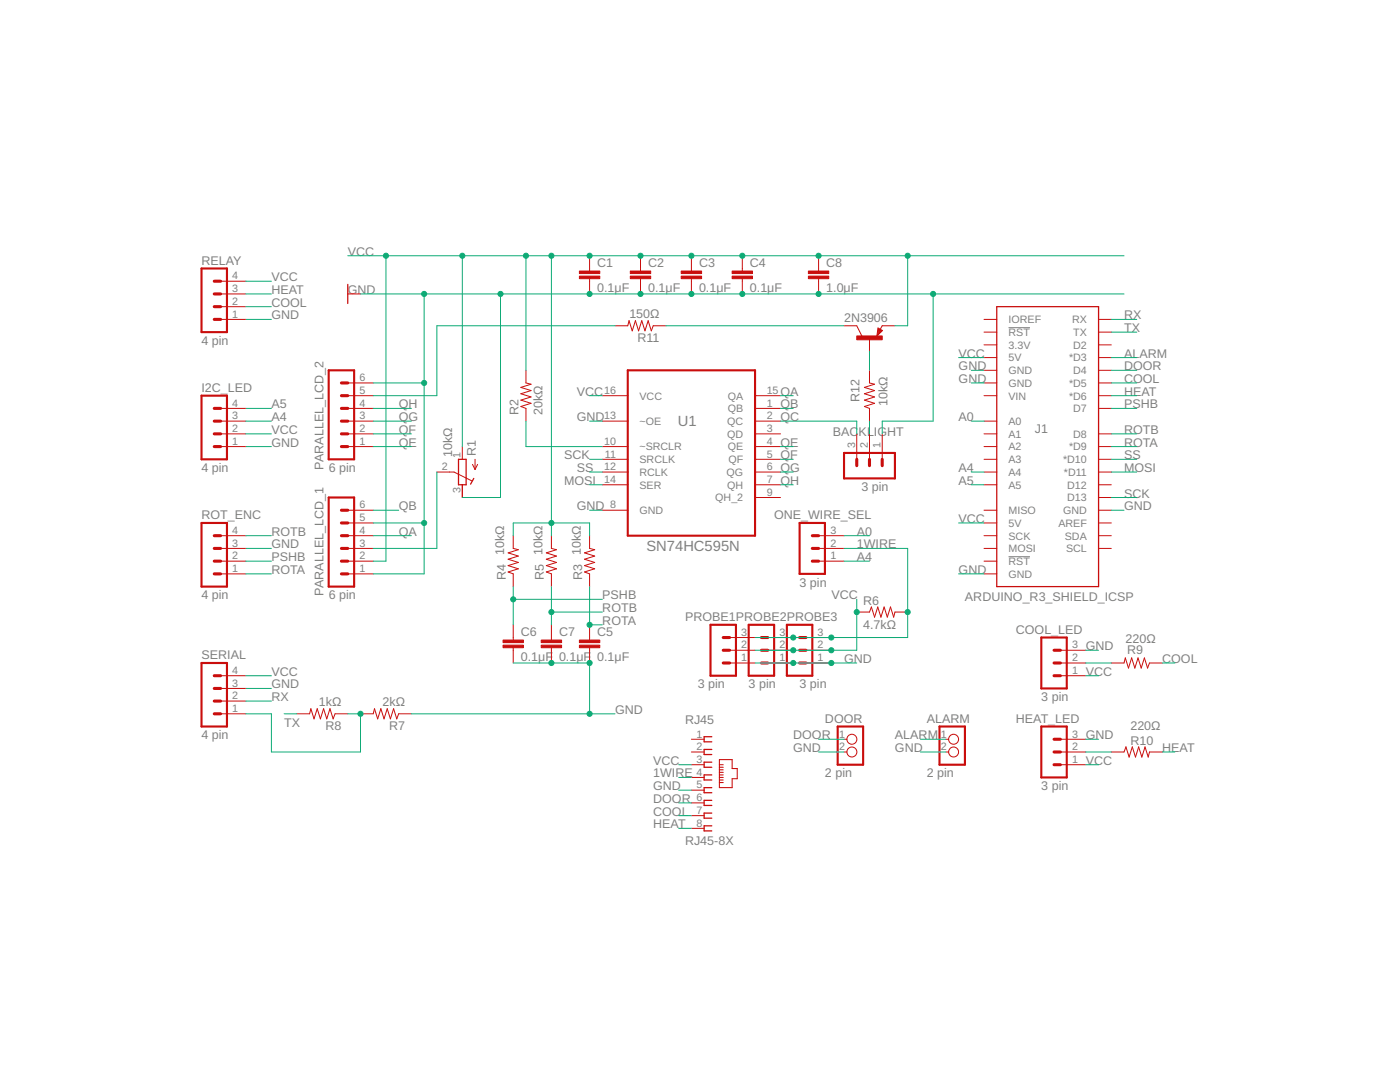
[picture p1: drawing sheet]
<svg xmlns="http://www.w3.org/2000/svg" width="279mm" height="216mm" viewBox="0 0 279 216" stroke-linecap="round" stroke-linejoin="round" font-family="sans-serif">
<path d="M201.3 65.4h4.2M201.3 111.1h4.2" fill="none" stroke="#808080" stroke-width=".2"/>
<g fill="none" stroke="#c90d0c" stroke-width=".25">
<path d="M69.4 56.7v3.9M175.3 65.6l.6 .4-.7 .8 .1-1 .4 .2-.3 .4v-.4M198.9 61.2h20.3v55.9h-20.3zM91.5 91.7h1.5v5h-1.5zM94.6 95.5l-.7 1.1M142 147h-1.5v1h1.5M142 149.5h-1.5v1.1h1.5M142 152.1h-1.5v1h1.5M142 154.6h-1.5v1h1.5M142 157.2h-1.5v1h1.5M142 159.7h-1.5v1h1.5M142 162.2h-1.5v1.1h1.5"/>
<path d="M142 164.8h-1.5v1h1.5"/>
</g>
<g fill="none" stroke="#c90d0c" stroke-width=".2">
<path d="M44 58.7h5.1M44 56.1h5.1M69.4 58.7h2.5M117.7 51v3.1M117.7 55.6v3.1M127.8 51v3.1M127.8 55.6v3.1M138 51v3.1M138 55.6v3.1M148.1 51v3.1M148.1 55.6v3.1M163.4 51v3.1"/>
<path d="M163.4 55.6v3.1M44 63.7h5.1M44 61.2h5.1M69.4 76.4h5.1M69.4 79h5.1M105 73.9v2.5l1 .3-2.1 .6 2.1 .6-2.1 .7 2.1 .6-2.1 .6 2.1 .7-2.1 .6 1.1 .4v2.5M120.2 79h5.1M122.7 65h2.6l.2-1 .7 2 .6-2 .6 2 .7-2 .6 2 .6-2 .7 2 .4-1h2.5M150.7 79h5.1M168.4 65h2.6l1 2M173.5 73.9v2.5l1 .3-2 .6 2 .6-2 .7 2 .6-2 .6 2 .7-2 .6 1 .4v2.5M173.5 67.5v2.6"/>
<path d="M175.2 65.4l.9 .6-1.1 1zM178.6 65h-2.5l-.4 .7M196.4 63.7h2.5M196.4 66.3h2.5M196.4 68.8h2.5M196.4 71.4h2.5M196.4 73.9h2.5M196.4 76.4h2.5M196.4 79h2.5M219.2 63.7h2.6M219.2 66.3h2.6M219.2 68.8h2.6"/>
<path d="M219.2 71.4h2.6M219.2 73.9h2.6M219.2 76.4h2.6M219.2 79h2.6M44 81.5h5.1M44 86.6h5.1M44 89.1h5.1M44 84h5.1M69.4 81.5h5.1M69.4 86.6h5.1M69.4 89.1h5.1M69.4 84h5.1"/>
<path d="M87.2 94.2h3.4l3.5 1.7M92.3 89.1v2.6M92.3 96.7v2.6M94.3 92.7l.5 1M94.8 91.7v2M95.3 92.7l-.5 1M120.2 89.1h5.1M120.2 91.7h5.1M120.2 94.2h5.1M120.2 96.7h5.1M120.2 84h5.1M150.7 81.5h5.1"/>
<path d="M150.7 86.6h5.1M150.7 89.1h5.1M150.7 91.7h5.1M150.7 94.2h5.1M150.7 96.7h5.1M150.7 99.3h5.1M150.7 84h5.1M171 86.6v5.1M173.5 86.6v5.1M176.1 86.6v5.1M196.4 86.6h2.5M196.4 89.1h2.5"/>
<path d="M196.4 91.7h2.5M196.4 94.2h2.5M196.4 96.7h2.5M196.4 84h2.5M219.2 81.5h2.6M219.2 86.6h2.6M219.2 89.1h2.6M219.2 91.7h2.6M219.2 94.2h2.6M219.2 96.7h2.6M219.2 99.3h2.6M44 106.9h5.1"/>
<path d="M44 109.4h5.1M44 112h5.1M44 114.5h5.1M69.4 104.4h5.1M69.4 101.8h5.1M69.4 106.9h5.1M69.4 109.4h5.1M69.4 112h5.1M69.4 114.5h5.1M102.4 106.9v2.5l1 .3-2 .6 2 .7-2 .6 2 .6-2 .7 2 .6-2 .6 1 .4v2.6M110 106.9v2.5l1.1 .3-2.1 .6 2.1 .7-2.1 .6 2.1 .6-2.1 .7 2.1 .6-2.1 .6 1 .4v2.6M117.7 106.9v2.5l1 .3-2.1 .6 2.1 .7-2.1 .6 2.1 .6-2.1 .7 2.1 .6-2.1 .6 1.1 .4v2.6"/>
<path d="M120.2 101.8h5.1M163.4 106.9h5M163.4 109.4h5M163.4 112h5M196.4 104.4h2.5M196.4 101.8h2.5M196.4 106.9h2.5M196.4 109.4h2.5M196.4 112h2.5M196.4 114.5h2.5M219.2 104.4h2.6M219.2 101.8h2.6"/>
<path d="M219.2 106.9h2.6M219.2 109.4h2.6M44 139.9h5.1M44 137.4h5.1M44 134.8h5.1M102.4 124.7v3M102.4 129.2v3.1M110 124.7v3M110 129.2v3.1M117.7 124.7v3M117.7 129.2v3.1M145.6 132.3h5.1"/>
<path d="M145.6 129.8h5.1M145.6 127.2h5.1M153.2 132.3h5.1M153.2 129.8h5.1M153.2 127.2h5.1M160.8 132.3h5.1M160.8 129.8h5.1M160.8 127.2h5.1M171 122.1h2.5l.4-1 .6 2 .7-2 .6 2 .6-2 .7 2 .6-2 .7 2 .2-1h2.5M211.6 132.3h5.1M211.6 129.8h5.1M211.6 134.8h5.1"/>
<path d="M221.8 132.3h2.5l.3-1 .6 2 .6-2 .7 2 .6-2 .7 2 .6-2 .6 2 .4-1h2.5M44 142.4h5.1M59.2 142.4h2.6l.2-1 .7 2 .6-2 .6 2 .7-2 .6 2 .6-2 .7 2 .4-1h2.5M71.9 142.4h2.6l.2-1 .7 2 .6-2 .6 2 .7-2 .6 2 .6-2 .7 2 .4-1h2.5M138 150.1h2.5M138 152.6h2.5M138 147.5h2.5M138 155.1h2.5M138 157.7h2.5M168.4 150.1h.6M168.4 147.5h.6M188.8 150.1h.5"/>
<path d="M188.8 147.5h.5M211.6 150.1h5.1M211.6 152.6h5.1M211.6 147.5h5.1M221.8 150.1h2.5l.4-1.1 .6 2.1 .7-2.1 .6 2.1 .6-2.1 .7 2.1 .6-2.1 .7 2.1 .2-1h2.5M138 160.2h2.5M138 162.8h2.5M138 165.3h2.5"/>
<circle cx="170" cy="147.5" r=".99"/>
<circle cx="170" cy="150.1" r=".99"/>
<circle cx="190.3" cy="147.5" r=".99"/>
<circle cx="190.3" cy="150.1" r=".99"/>
</g>
<g fill="none" stroke="#c90d0c" stroke-width=".42">
<path d="M40.2 53.6h5.1v12.7h-5.1zM40.2 79h5.1v12.7h-5.1zM65.6 73.9h5.1v17.8h-5.1zM125.3 73.9h25.4v33h-25.4zM65.6 99.3h5.1v17.8h-5.1zM168.4 90.4h10.2v5.1h-10.2zM40.2 104.4h5.1v12.7h-5.1zM159.6 104.4h5v10.1h-5zM40.2 132.3h5.1v12.7h-5.1zM141.8 124.7h5.1v10.1h-5.1zM149.4 124.7h5.1v10.1h-5.1zM157 124.7h5.1v10.1h-5.1z"/>
<path d="M207.8 127.2h5.1v10.2h-5.1zM167.2 145h5.1v7.6h-5.1zM187.5 145h5.1v7.6h-5.1zM207.8 145h5.1v10.1h-5.1z"/>
</g>
<g fill="none" stroke="#c90d0c" stroke-width=".61">
<path d="M42.8 58.7h1.2M42.8 56.1h1.2M42.8 61.2h1.2M42.8 63.7h1.2M68.1 79h1.3M68.1 76.4h1.3M42.8 84h1.2M42.8 86.6h1.2M42.8 89.1h1.2M42.8 81.5h1.2M68.1 84h1.3M68.1 86.6h1.3"/>
<path d="M68.1 89.1h1.3M68.1 81.5h1.3M171 91.7v1.2M173.5 91.7v1.2M176.1 91.7v1.2M42.8 106.9h1.2M42.8 109.4h1.2M42.8 112h1.2M42.8 114.5h1.2M68.1 106.9h1.3M68.1 109.4h1.3M68.1 112h1.3"/>
<path d="M68.1 114.5h1.3M68.1 104.4h1.3M68.1 101.8h1.3M162.1 106.9h1.3M162.1 109.4h1.3M162.1 112h1.3M42.8 137.4h1.2M42.8 139.9h1.2M42.8 134.8h1.2M144.3 127.2h1.3M144.3 129.8h1.3M144.3 132.3h1.3"/>
<path d="M152 127.2h1.2M152 129.8h1.2M152 132.3h1.2M159.6 127.2h1.2M159.6 129.8h1.2M159.6 132.3h1.2M210.4 129.8h1.2M210.4 132.3h1.2M210.4 134.8h1.2M42.8 142.4h1.2M210.4 147.5h1.2M210.4 150.1h1.2"/>
<path d="M210.4 152.6h1.2"/>
</g>
<g fill="#c90d0c" stroke="#c90d0c" stroke-width=".2">
<path d="M115.6 55.1h4.1v.5h-4.1z"/>
<path d="M115.6 54.1h4.1v.5h-4.1z"/>
<path d="M125.8 55.1h4.1v.5h-4.1z"/>
<path d="M125.8 54.1h4.1v.5h-4.1z"/>
<path d="M136 55.1h4v.5h-4z"/>
<path d="M136 54.1h4v.5h-4z"/>
<path d="M146.1 55.1h4.1v.5h-4.1z"/>
<path d="M146.1 54.1h4.1v.5h-4.1z"/>
<path d="M100.4 128.7h4.1v.5h-4.1z"/>
<path d="M100.4 127.7h4.1v.5h-4.1z"/>
<path d="M108 128.7h4.1v.5h-4.1z"/>
<path d="M108 127.7h4.1v.5h-4.1z"/>
<path d="M115.6 128.7h4.1v.5h-4.1z"/>
<path d="M115.6 127.7h4.1v.5h-4.1z"/>
<path d="M161.3 55.1h4.1v.5h-4.1z"/>
<path d="M161.3 54.1h4.1v.5h-4.1z"/>
<path d="M171 67h5.1v.8h-5.1z"/>
</g>
<path d="M143.6 151.6h2.5v1.8h1v2h-1v1.8h-2.5zM143.6 152.6h.7M143.6 153.1h.7M143.6 153.6h.7M143.6 154.1h.7M143.6 154.6h.7M143.6 155.1h.7M143.6 155.6h.7M143.6 156.1h.7" fill="none" stroke="#c90d0c" stroke-width=".21"/>
<g fill="none" stroke="#0dab76" stroke-width=".2">
<path d="M49.1 58.7h5.1M49.1 56.1h5.1M69.4 51h154.9M71.9 58.7h152.4M77 51v61h-2.5M84.6 58.7v55.8h-10.1M92.3 51v38.1M99.9 58.7v40.6h-7.6M105 51v22.9M110 51v55.9M181.1 51v14h-2.5M186.2 58.7v25.3h-10.1v2.6"/>
<path d="M49.1 63.7h5.1M49.1 61.2h5.1M74.5 76.4h10.1M117.7 79h2.5M122.7 65h-35.5v14h-12.7M132.9 65h35.5M155.8 79h2.5M173.5 70.1v3.8M191.3 71.4h5.1M193.8 73.9h2.6M193.8 76.4h2.6M221.8 73.9h5.1"/>
<path d="M221.8 76.4h5.1M221.8 63.7h5.1M221.8 79h5.1M221.8 66.3h5.1M221.8 71.4h5.1M49.1 84h5.1M49.1 89.1h5.1M49.1 86.6h5.1M49.1 81.5h5.1M74.5 84h7.6M74.5 89.1h7.6M74.5 86.6h7.6"/>
<path d="M74.5 81.5h7.6M87.2 94.2v15.2h-12.7M105 84v5.1h15.2M117.7 84h2.5M117.7 91.7h2.5M117.7 94.2h2.5M117.7 96.7h2.5M155.8 84h15.2v2.6M155.8 89.1h2.5M155.8 91.7h2.5M155.8 94.2h2.5M155.8 96.7h2.5"/>
<path d="M155.8 81.5h2.5M173.5 84v2.6M193.8 84h2.6M193.8 94.2h2.6M193.8 96.7h2.6M221.8 99.3h5.1M221.8 89.1h5.1M221.8 91.7h5.1M221.8 94.2h5.1M221.8 86.6h5.1M221.8 81.5h5.1M49.1 114.5h5.1"/>
<path d="M49.1 109.4h5.1M49.1 106.9h5.1M49.1 112h5.1M74.5 101.8h5.1M74.5 104.4h10.1M74.5 106.9h7.6M102.4 106.9v-2.5h15.3v2.5M102.4 117.1v7.6M102.4 119.6h17.8M110 117.1v7.6M117.7 117.1v7.6h2.5M117.7 101.8h2.5"/>
<path d="M168.4 109.4h12.7v17.8h-30.4M168.4 106.9h5.1M168.4 112h5.1M171 119.6v10.2h-20.3M191.3 114.5h5.1M191.3 104.4h5.1M221.8 101.8h2.5M49.1 137.4h5.1M49.1 139.9h5.1M49.1 134.8h5.1M102.4 132.3h15.3v10.1M110 122.1h10.2"/>
<path d="M150.7 132.3h20.3M216.7 132.3h5.1M216.7 129.8h2.5M216.7 134.8h2.5M231.9 132.3h2.6M49.1 142.4h5.1v7.7h17.7v-7.7h-2.5M56.7 142.4h2.5M82.1 142.4h40.6M135.4 157.7h2.6M135.4 155.1h2.6M135.4 152.6h2.6M163.4 147.5h5"/>
<path d="M163.4 150.1h5M183.7 147.5h5.1M183.7 150.1h5.1M216.7 147.5h2.5M216.7 150.1h5.1M216.7 152.6h2.5M231.9 150.1h2.6M135.4 162.8h2.6M135.4 165.3h2.6M135.4 160.2h2.6"/>
</g>
<g fill="#0dab76" stroke="#0dab76" stroke-width=".2">
<circle cx="110" cy="132.3" r=".51"/>
<circle cx="117.7" cy="132.3" r=".51"/>
<circle cx="117.7" cy="142.4" r=".51"/>
<circle cx="158.3" cy="132.3" r=".51"/>
<circle cx="165.9" cy="132.3" r=".51"/>
<circle cx="84.6" cy="76.4" r=".51"/>
<circle cx="84.6" cy="104.4" r=".51"/>
<circle cx="127.8" cy="58.7" r=".51"/>
<circle cx="117.7" cy="58.7" r=".51"/>
<circle cx="84.6" cy="58.7" r=".51"/>
<circle cx="99.9" cy="58.7" r=".51"/>
<circle cx="163.4" cy="58.7" r=".51"/>
<circle cx="138" cy="58.7" r=".51"/>
<circle cx="148.1" cy="58.7" r=".51"/>
<circle cx="186.2" cy="58.7" r=".51"/>
<circle cx="158.3" cy="127.2" r=".51"/>
<circle cx="165.9" cy="127.2" r=".51"/>
<circle cx="181.1" cy="122.1" r=".51"/>
<circle cx="102.4" cy="119.6" r=".51"/>
<circle cx="110" cy="122.1" r=".51"/>
<circle cx="117.7" cy="124.7" r=".51"/>
<circle cx="71.9" cy="142.4" r=".51"/>
<circle cx="158.3" cy="129.8" r=".51"/>
<circle cx="165.9" cy="129.8" r=".51"/>
<circle cx="171" cy="122.1" r=".51"/>
<circle cx="110" cy="51" r=".51"/>
<circle cx="127.8" cy="51" r=".51"/>
<circle cx="110" cy="104.4" r=".51"/>
<circle cx="117.7" cy="51" r=".51"/>
<circle cx="77" cy="51" r=".51"/>
<circle cx="92.3" cy="51" r=".51"/>
<circle cx="163.4" cy="51" r=".51"/>
<circle cx="138" cy="51" r=".51"/>
<circle cx="148.1" cy="51" r=".51"/>
<circle cx="105" cy="51" r=".51"/>
<circle cx="181.1" cy="51" r=".51"/>
</g>
<g font-size="2.9" fill="#808080">
<text x="135.3" y="85">U1</text>
<text x="129" y="110">SN74HC595N</text>
</g>
<g font-size="2.5" fill="#808080">
<text x="40.2" y="52.8">RELAY</text>
<text x="69.4" y="51">VCC</text>
<text x="119.2" y="53.2">C1</text>
<text x="129.3" y="53.2">C2</text>
<text x="139.5" y="53.2">C3</text>
<text x="149.7" y="53.2">C4</text>
<text x="164.9" y="53.2">C8</text>
<text x="54.2" y="58.6">HEAT</text>
<text x="54.2" y="56.1">VCC</text>
<text x="69.4" y="58.6">GND</text>
<text x="119.2" y="58.3">0.1μF</text>
<text x="129.3" y="58.3">0.1μF</text>
<text x="139.5" y="58.3">0.1μF</text>
<text x="149.7" y="58.3">0.1μF</text>
<text x="164.9" y="58.3">1.0μF</text>
<text x="54.2" y="63.7">GND</text>
<text x="54.2" y="61.2">COOL</text>
<text x="125.6" y="63.5">150Ω</text>
<text x="168.5" y="64.2">2N3906</text>
<text x="224.3" y="63.7">RX</text>
<text x="40.2" y="68.8">4 pin</text>
<text x="127.2" y="68.3">R11</text>
<text x="191.3" y="71.3">VCC</text>
<text x="224.3" y="66.3">TX</text>
<text x="224.3" y="71.3">ALARM</text>
<text x="191.3" y="73.9">GND</text>
<text x="191.3" y="76.4">GND</text>
<text x="224.3" y="76.4">COOL</text>
<text x="224.3" y="73.9">DOOR</text>
<text x="40.2" y="78.2">I2C_LED</text>
<text x="54.2" y="81.5">A5</text>
<text x="79.6" y="81.5">QH</text>
<text x="103.5" y="82.8" transform="rotate(-90 103.5 82.8)">R2</text>
<text x="108.3" y="82.8" transform="rotate(-90 108.3 82.8)">20kΩ</text>
<text x="115.1" y="79">VCC</text>
<text x="155.8" y="79">QA</text>
<text x="155.8" y="81.5">QB</text>
<text x="171.5" y="80.2" transform="rotate(-90 171.5 80.2)">R12</text>
<text x="177.1" y="81" transform="rotate(-90 177.1 81)">10kΩ</text>
<text x="224.3" y="81.5">PSHB</text>
<text x="224.3" y="79">HEAT</text>
<text x="54.2" y="89.1">GND</text>
<text x="54.2" y="84">A4</text>
<text x="54.2" y="86.6">VCC</text>
<text x="79.6" y="86.6">QF</text>
<text x="79.6" y="84">QG</text>
<text x="79.6" y="89.1">QE</text>
<text x="115.1" y="84">GND</text>
<text x="155.8" y="89.1">QE</text>
<text x="155.8" y="84">QC</text>
<text x="166.2" y="87.1">BAC</text>
<text x="171.4" y="87.1">KLIGHT</text>
<text x="191.3" y="84">A0</text>
<text x="206.5" y="86.3">J1</text>
<text x="224.3" y="86.6">ROTB</text>
<text x="224.3" y="89.1">ROTA</text>
<text x="40.2" y="94.2">4 pin</text>
<text x="64.6" y="93.7" transform="rotate(-90 64.6 93.7)">PARALLEL_LCD_2</text>
<text x="65.6" y="94.2">6 pin</text>
<text x="90.2" y="91.2" transform="rotate(-90 90.2 91.2)">10kΩ</text>
<text x="94.9" y="91" transform="rotate(-90 94.9 91)">R1</text>
<text x="112.6" y="91.7">SCK</text>
<text x="115.1" y="94.2">SS</text>
<text x="155.8" y="91.7">QF</text>
<text x="155.8" y="94.2">QG</text>
<text x="191.3" y="94.2">A4</text>
<text x="224.3" y="91.7">SS</text>
<text x="224.3" y="94.2">MOSI</text>
<text x="79.6" y="101.8">QB</text>
<text x="112.6" y="96.7">MOSI</text>
<text x="115.1" y="101.8">GND</text>
<text x="155.8" y="96.7">QH</text>
<text x="171.9" y="98">3 pin</text>
<text x="191.3" y="96.7">A5</text>
<text x="224.3" y="101.8">GND</text>
<text x="224.3" y="99.3">SCK</text>
<text x="40.2" y="103.6">ROT_ENC</text>
<text x="54.2" y="106.9">ROTB</text>
<text x="79.6" y="106.9">QA</text>
<text x="154.5" y="103.6">ONE_WIRE_SEL</text>
<text x="171" y="106.9">A0</text>
<text x="191.3" y="104.4">VCC</text>
<text x="54.2" y="109.4">GND</text>
<text x="54.2" y="112">PSHB</text>
<text x="100.6" y="110.7" transform="rotate(-90 100.6 110.7)">10kΩ</text>
<text x="108.3" y="110.7" transform="rotate(-90 108.3 110.7)">10kΩ</text>
<text x="115.9" y="110.7" transform="rotate(-90 115.9 110.7)">10kΩ</text>
<text x="171" y="109.4">1WIRE</text>
<text x="171" y="112">A4</text>
<text x="40.2" y="119.6">4 pin</text>
<text x="54.2" y="114.5">ROTA</text>
<text x="64.6" y="118.8" transform="rotate(-90 64.6 118.8)">PARALLEL_LCD_1</text>
<text x="65.6" y="119.6">6 pin</text>
<text x="100.9" y="115.8" transform="rotate(-90 100.9 115.8)">R4</text>
<text x="108.5" y="115.8" transform="rotate(-90 108.5 115.8)">R5</text>
<text x="116.2" y="115.8" transform="rotate(-90 116.2 115.8)">R3</text>
<text x="120.2" y="119.6">PSHB</text>
<text x="159.6" y="117">3 pin</text>
<text x="165.9" y="119.6">VCC</text>
<text x="191.3" y="114.5">GND</text>
<text x="192.6" y="119.8">ARDUINO_R3_SHIELD_ICSP</text>
<text x="120.2" y="122.1">ROTB</text>
<text x="120.2" y="124.7">ROTA</text>
<text x="136.7" y="123.9">PROBE1PROBE2PROBE3</text>
<text x="172.3" y="125.4">4.7kΩ</text>
<text x="172.3" y="120.6">R6</text>
<text x="40.2" y="131.5">SERIAL</text>
<text x="103.9" y="131.9">0.1μF</text>
<text x="103.9" y="126.8">C6</text>
<text x="111.6" y="131.9">0.1μF</text>
<text x="111.6" y="126.8">C7</text>
<text x="119.2" y="131.9">0.1μF</text>
<text x="119.2" y="126.8">C5</text>
<text x="202.7" y="126.4">COOL_LED</text>
<text x="216.7" y="129.7">GND</text>
<text x="224.6" y="128.2">220Ω</text>
<text x="224.9" y="130.5">R9</text>
<text x="54.2" y="137.4">GND</text>
<text x="54.2" y="134.8">VCC</text>
<text x="139.2" y="137.4">3 pin</text>
<text x="149.4" y="137.4">3 pin</text>
<text x="159.6" y="137.4">3 pin</text>
<text x="168.5" y="132.3">GND</text>
<text x="216.7" y="134.8">VCC</text>
<text x="231.9" y="132.3">COOL</text>
<text x="54.2" y="139.9">RX</text>
<text x="63.6" y="140.9">1kΩ</text>
<text x="76.3" y="140.9">2kΩ</text>
<text x="122.7" y="142.4">GND</text>
<text x="207.8" y="139.9">3 pin</text>
<text x="40.2" y="147.5">4 pin</text>
<text x="56.7" y="145">TX</text>
<text x="64.9" y="145.7">R8</text>
<text x="77.6" y="145.7">R7</text>
<text x="136.7" y="144.5">RJ45</text>
<text x="158.3" y="147.5">DOOR</text>
<text x="164.6" y="144.3">DOOR</text>
<text x="178.6" y="147.5">ALARM</text>
<text x="185" y="144.3">ALARM</text>
<text x="202.7" y="144.2">HEAT_LED</text>
<text x="216.7" y="147.5">GND</text>
<text x="225.6" y="145.7">220Ω</text>
<text x="225.6" y="148.6">R10</text>
<text x="130.4" y="155.1">1WIRE</text>
<text x="130.4" y="152.6">VCC</text>
<text x="158.3" y="150.1">GND</text>
<text x="164.6" y="155.1">2 pin</text>
<text x="178.6" y="150.1">GND</text>
<text x="185" y="155.1">2 pin</text>
<text x="216.7" y="152.6">VCC</text>
<text x="231.9" y="150.1">HEAT</text>
<text x="130.4" y="157.7">GND</text>
<text x="130.4" y="160.2">DOOR</text>
<text x="207.8" y="157.7">3 pin</text>
<text x="130.4" y="162.8">COOL</text>
<text x="130.4" y="165.3">HEAT</text>
<text x="136.7" y="168.6">RJ45-8X</text>
</g>
<g font-size="2.1" fill="#808080">
<text x="46.4" y="58.3">3</text>
<text x="46.4" y="55.8">4</text>
<text x="46.4" y="63.4">1</text>
<text x="46.4" y="60.8">2</text>
<text x="201.3" y="64.5">IOREF</text>
<text x="213.9" y="64.5">RX</text>
<text x="201.3" y="67">RST</text>
<text x="201.3" y="69.6">3.3V</text>
<text x="214.2" y="67">TX</text>
<text x="214.2" y="69.6">D2</text>
<text x="71.7" y="76.1">6</text>
<text x="201.3" y="72.1">5V</text>
<text x="201.3" y="77.2">GND</text>
<text x="201.3" y="74.6">GND</text>
<text x="213.4" y="72.1">*D3</text>
<text x="213.4" y="77.2">*D5</text>
<text x="214.2" y="74.6">D4</text>
<text x="46.4" y="83.7">3</text>
<text x="46.4" y="81.1">4</text>
<text x="71.7" y="83.7">3</text>
<text x="71.7" y="81.1">4</text>
<text x="71.7" y="78.6">5</text>
<text x="120.6" y="78.6">16</text>
<text x="120.6" y="83.7">13</text>
<text x="127.6" y="79.7">VCC</text>
<text x="145.3" y="79.7">QA</text>
<text x="145.3" y="82.3">QB</text>
<text x="153" y="78.6">15</text>
<text x="153" y="81.1">1</text>
<text x="153" y="83.7">2</text>
<text x="201.3" y="79.7">VIN</text>
<text x="213.4" y="79.7">*D6</text>
<text x="214.2" y="82.3">D7</text>
<text x="46.4" y="88.8">1</text>
<text x="46.4" y="86.2">2</text>
<text x="71.7" y="88.8">1</text>
<text x="71.7" y="86.2">2</text>
<text x="120.6" y="88.8">10</text>
<text x="127.6" y="84.8">~OE</text>
<text x="127.6" y="89.9">~SRCLR</text>
<text x="145.1" y="84.8">QC</text>
<text x="145.1" y="87.3">QD</text>
<text x="145.3" y="89.9">QE</text>
<text x="153" y="86.2">3</text>
<text x="153" y="88.8">4</text>
<text x="170.6" y="89.3" transform="rotate(-90 170.6 89.3)">3</text>
<text x="173.2" y="89.3" transform="rotate(-90 173.2 89.3)">2</text>
<text x="175.7" y="89.3" transform="rotate(-90 175.7 89.3)">1</text>
<text x="201.3" y="84.8">A0</text>
<text x="201.3" y="87.3">A1</text>
<text x="201.3" y="89.9">A2</text>
<text x="213.4" y="89.9">*D9</text>
<text x="214.2" y="87.3">D8</text>
<text x="88.2" y="93.8">2</text>
<text x="91.9" y="91.3" transform="rotate(-90 91.9 91.3)">1</text>
<text x="120.6" y="93.8">12</text>
<text x="120.7" y="91.3">11</text>
<text x="127.6" y="92.4">SRCLK</text>
<text x="127.6" y="95">RCLK</text>
<text x="145" y="95">QG</text>
<text x="145.4" y="92.4">QF</text>
<text x="153" y="91.3">5</text>
<text x="153" y="93.8">6</text>
<text x="201.3" y="92.4">A3</text>
<text x="201.3" y="95">A4</text>
<text x="212.1" y="92.4">*D10</text>
<text x="212.3" y="95">*D11</text>
<text x="71.7" y="101.5">6</text>
<text x="91.9" y="98.3" transform="rotate(-90 91.9 98.3)">3</text>
<text x="120.6" y="96.4">14</text>
<text x="121.8" y="101.5">8</text>
<text x="127.6" y="97.5">SER</text>
<text x="142.8" y="100">QH_2</text>
<text x="145.1" y="97.5">QH</text>
<text x="153" y="96.4">7</text>
<text x="153" y="98.9">9</text>
<text x="201.3" y="97.5">A5</text>
<text x="213" y="97.5">D12</text>
<text x="213" y="100">D13</text>
<text x="46.4" y="106.5">4</text>
<text x="71.7" y="106.5">4</text>
<text x="71.7" y="104">5</text>
<text x="127.6" y="102.6">GND</text>
<text x="165.7" y="106.5">3</text>
<text x="201.3" y="102.6">MISO</text>
<text x="201.3" y="105.1">5V</text>
<text x="201.3" y="107.7">SCK</text>
<text x="211.2" y="105.1">AREF</text>
<text x="212.2" y="102.6">GND</text>
<text x="212.5" y="107.7">SDA</text>
<text x="46.4" y="111.6">2</text>
<text x="46.4" y="109.1">3</text>
<text x="71.7" y="111.6">2</text>
<text x="71.7" y="109.1">3</text>
<text x="165.7" y="111.6">1</text>
<text x="165.7" y="109.1">2</text>
<text x="201.3" y="110.2">MOSI</text>
<text x="201.3" y="112.7">RST</text>
<text x="212.8" y="110.2">SCL</text>
<text x="46.4" y="114.2">1</text>
<text x="71.7" y="114.2">1</text>
<text x="201.3" y="115.3">GND</text>
<text x="147.9" y="131.9">1</text>
<text x="147.9" y="129.4">2</text>
<text x="147.9" y="126.8">3</text>
<text x="155.6" y="131.9">1</text>
<text x="155.6" y="129.4">2</text>
<text x="155.6" y="126.8">3</text>
<text x="163.2" y="131.9">1</text>
<text x="163.2" y="129.4">2</text>
<text x="163.2" y="126.8">3</text>
<text x="214" y="131.9">2</text>
<text x="214" y="129.4">3</text>
<text x="46.4" y="137">3</text>
<text x="46.4" y="134.5">4</text>
<text x="214" y="134.5">1</text>
<text x="46.4" y="142.1">1</text>
<text x="46.4" y="139.5">2</text>
<text x="139" y="147.2">1</text>
<text x="139" y="149.7">2</text>
<text x="167.5" y="147.2">1</text>
<text x="167.5" y="149.7">2</text>
<text x="187.8" y="147.2">1</text>
<text x="187.8" y="149.7">2</text>
<text x="214" y="149.7">2</text>
<text x="214" y="147.2">3</text>
<text x="139" y="152.2">3</text>
<text x="139" y="154.8">4</text>
<text x="214" y="152.2">1</text>
<text x="139" y="157.3">5</text>
<text x="139" y="159.9">6</text>
<text x="139" y="162.4">7</text>
<text x="139" y="164.9">8</text>
</g>
</svg>
